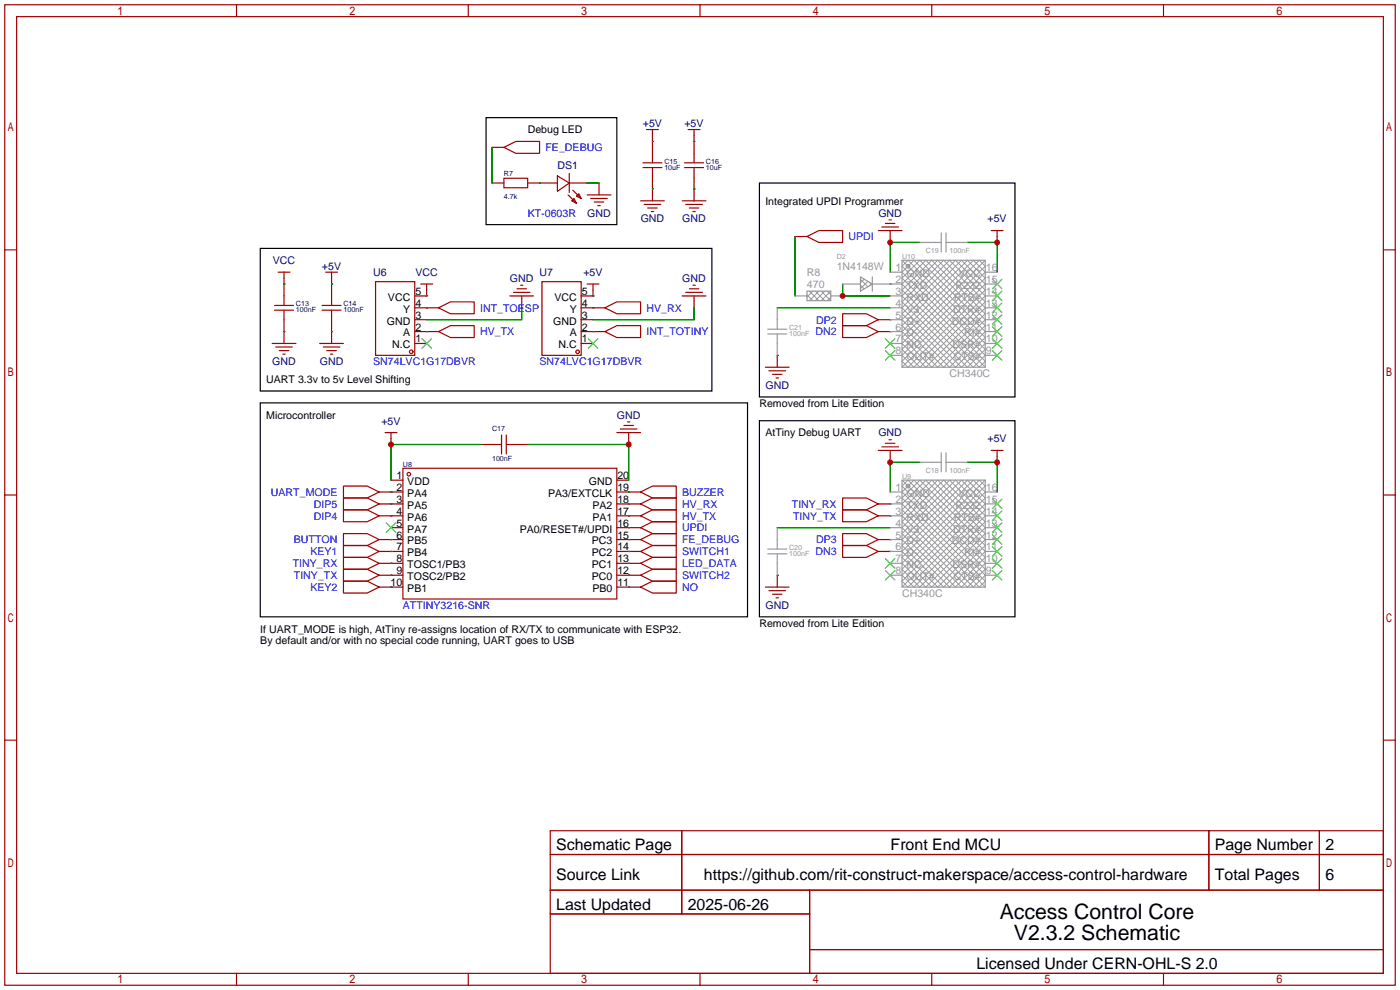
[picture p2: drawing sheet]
<svg xmlns="http://www.w3.org/2000/svg" width="299mm" height="212mm" viewBox="0 0 299 212" stroke-linecap="round" stroke-linejoin="round" font-family="sans-serif">
<g fill="none" stroke="#a10000" stroke-width=".25">
<path d="M1 1h297.2v209.6h-297.2zM3.6 3.6h292.1v204.4h-292.1zM50.5 1v2.6M100.1 1v2.6M149.6 1v2.6M199.1 1v2.6M248.7 1v2.6M105.2 39.1h2.5M105.2 31.5h2.5M107.7 38.1h5.1v2h-5.1zM107.7 31.5l2.5-1.3h5.1v2.6h-5.1zM112.8 39.1h6.3"/>
<path d="M119.1 37.6l2.6 1.5-2.6 1.8zM121.7 39.1h3.8M121.7 37.1v4M128 39.1v2.6M137.4 35.8h4.1M137.4 34.8h4.1M138.2 27.7h2.5M139.4 27.7v7.1M139.4 35.8v7.1M146.3 35.8h4.1M146.3 34.8h4.1M147.1 27.7h2.5"/>
<path d="M148.3 27.7v7.1M148.3 35.8v7.1M1 53.4h2.6M59.4 58.2h2.6M60.7 58.2v7.1M69.6 58.2h2.5M70.9 58.2v7.1M121.4 41.7l1.8 1.7M122.2 42.9l.5-.5 .5 1zM122.4 40.6l1.8 1.8M123.2 41.9l.5-.5 .5 1zM125.5 41.7h5.1"/>
<path d="M126.2 42.4h3.6M127 43.2h2M127.8 43.9h.5M136.9 42.9h5.1M137.7 43.7h3.5M138.4 44.4h2.1M139.2 45.2h.5M145.8 42.9h5.1M146.6 43.7h3.5M147.3 44.4h2.1M148.1 45.2h.5M169.9 50.5h2.6"/>
<path d="M172.5 50.5l2.5-1.2h5.1v2.5h-5.1zM187.7 49.3h5.1M188.5 48.5h3.5M189.2 47.8h2.1M190 47h.5M190.2 49.3v2.5M211.8 49.3h2.6M213.1 49.3v2.5M295.7 53.4h2.5M58.2 73.4h5M58.7 66.3h4M58.7 65.3h4"/>
<path d="M58.9 74.2h3.6M59.7 74.9h2M60.5 75.7h.5M60.7 66.3v7.1M68.3 73.4h5.1M68.8 66.3h4.1M68.8 65.3h4.1M69.1 74.2h3.5M69.8 74.9h2.1M70.6 75.7h.5M70.9 66.3v7.1M80.3 60.2h8.3v15.7h-8.3z"/>
<path d="M88.6 73.4h2.6M88.6 70.9h5.1M88.6 68.3h2.6M88.6 65.8h5.1M89.9 60.7h2.6M91.2 60.7v2.5h-2.6M93.7 70.9l2.6-1.3h5v2.5h-5zM93.7 65.8l2.6-1.3h5v2.6h-5zM109 63.2h5M109.7 62.5h3.6M110.5 61.7h2M111.3 61h.5"/>
<path d="M111.5 63.2v2.6M115.8 60.2h8.4v15.7h-8.4zM124.2 73.4h2.5M124.2 70.9h5.1M124.2 68.3h2.5M124.2 65.8h5.1M125.5 60.7h2.5M126.7 60.7v2.5h-2.5M129.3 65.8l2.5-1.3h5.1v2.6h-5.1zM129.3 70.9l2.5-1.3h5.1v2.5h-5.1zM145.8 63.2h5.1M146.6 62.5h3.5"/>
<path d="M147.3 61.7h2.1M148.1 61h.5M148.3 63.2v2.6M163.6 78.5h5.1M164.3 79.2h3.6M166.1 75.9v2.6M180.1 67.1h5.1l2.5 1.2-2.5 1.3h-5.1zM180.1 69.6h5.1l2.5 1.3-2.5 1.2h-5.1zM187.7 70.9h2.5M187.7 68.3h2.5M82.3 92.5h2.5M83.6 92.5v2.5"/>
<path d="M102.6 95h4.6M107.2 93v4M108.2 93v4M108.2 95h4.6M131.8 92.5h5.1M132.6 91.7h3.5M133.3 90.9h2.1M134.1 90.2h.5M134.4 92.5v2.5M165.1 80h2M165.9 80.8h.5M187.7 96.3h5.1"/>
<path d="M188.5 95.5h3.5M189.2 94.7h2.1M190 94h.5M190.2 96.3v2.5M211.8 96.3h2.6M213.1 96.3v2.5M1 105.8h2.6M73.4 103.9h5.1l2.5 1.3-2.5 1.2h-5.1zM73.4 114h5.1l2.5 1.3-2.5 1.3h-5.1zM73.4 106.4h5.1l2.5 1.3-2.5 1.3h-5.1zM73.4 109h5.1l2.5 1.2-2.5 1.3h-5.1zM73.4 119.1h5.1l2.5 1.3-2.5 1.3h-5.1z"/>
<path d="M73.4 116.6h5.1l2.5 1.3-2.5 1.2h-5.1zM81 105.2h5.1M81 107.7h5.1M81 110.2h5.1M81 115.3h5.1M81 117.9h5.1M83.6 102.6h2.5M83.6 112.8h2.5M86.1 100.1h45.7v27.9h-45.7zM131.8 105.2h5.1M131.8 107.7h5.1M131.8 110.2h5.1"/>
<path d="M131.8 115.3h5.1M131.8 117.9h5.1M131.8 102.6h2.6M131.8 112.8h5.1M136.9 105.2l2.5-1.3h5.1v2.5h-5.1zM136.9 112.8l2.5-1.3h5.1v2.5h-5.1zM136.9 107.7l2.5-1.3h5.1v2.6h-5.1zM136.9 110.2l2.5-1.2h5.1v2.5h-5.1zM136.9 117.9l2.5-1.3h5.1v2.5h-5.1zM136.9 115.3l2.5-1.3h5.1v2.6h-5.1zM180.1 106.4h5.1l2.5 1.3-2.5 1.3h-5.1zM180.1 109h5.1l2.5 1.2-2.5 1.3h-5.1z"/>
<path d="M180.1 114h5.1l2.5 1.3-2.5 1.3h-5.1zM180.1 116.6h5.1l2.5 1.3-2.5 1.2h-5.1zM187.7 107.7h2.5M187.7 110.2h2.5M187.7 115.3h2.5M187.7 117.9h2.5M295.7 105.8h2.5M73.4 124.2h5.1l2.5 1.3-2.5 1.2h-5.1zM73.4 121.7h5.1l2.5 1.2-2.5 1.3h-5.1zM81 125.5h5.1M81 120.4h5.1M81 122.9h5.1"/>
<path d="M131.8 125.5h5.1M131.8 120.4h5.1M131.8 122.9h5.1M136.9 125.5l2.5-1.3h5.1v2.5h-5.1zM136.9 120.4l2.5-1.3h5.1v2.6h-5.1zM136.9 122.9l2.5-1.2h5.1v2.5h-5.1zM163.6 125.5h5.1M164.3 126.2h3.6M165.1 127h2M165.9 127.8h.5M166.1 122.9v2.6M1 158.2h2.6"/>
<path d="M295.7 158.2h2.5M117.6 177.5h178.1v30.5h-178.1zM145.7 177.5v17.8M258.4 177.5v12.7M282 177.5v12.7M117.6 182.6h178.1M117.6 190.2h178.1M117.6 195.3h55.4M173 190.2v17.8M50.5 208v2.6M100.1 208v2.6M149.6 208v2.6"/>
<path d="M173 202.9h122.7M199.1 208v2.6M248.7 208v2.6"/>
<circle cx="87.9" cy="75.2" r=".38"/>
<circle cx="123.4" cy="75.2" r=".38"/>
<circle cx="87.4" cy="101.3" r=".38"/>
</g>
<path d="M103.9 25.1h27.9v22.9h-27.9zM162.3 39.1h54.6v45.7h-54.6zM55.6 53.1h96.5v30.5h-96.5zM55.6 86.1h104.2v45.7h-104.2zM162.3 89.9h54.6v41.9h-54.6z" fill="none" stroke="#000" stroke-width=".25"/>
<g fill="none" stroke="#3c3" stroke-width=".25">
<path d="M212.1 59.7l2 2M214.1 59.7l-2 2M90.2 72.4l2 2M92.2 72.4l-2 2M125.7 72.4l2.1 2M127.8 72.4l-2.1 2M189.2 72.4l2.1 2M189.2 74.9l2.1 2.1M191.3 72.4l-2.1 2M191.3 74.9l-2.1 2.1M212.1 74.9l2 2.1M212.1 72.4l2 2"/>
<path d="M212.1 69.8l2 2.1M212.1 67.3l2 2M212.1 64.8l2 2M212.1 62.2l2 2.1M214.1 74.9l-2 2.1M214.1 72.4l-2 2M214.1 69.8l-2 2.1M214.1 67.3l-2 2M214.1 64.8l-2 2M214.1 62.2l-2 2.1M82.5 111.8l2.1 2M84.6 111.8l-2.1 2"/>
<path d="M189.2 119.4l2.1 2M191.3 119.4l-2.1 2M212.1 119.4l2 2M212.1 116.8l2 2.1M212.1 114.3l2 2M212.1 111.8l2 2M212.1 109.2l2 2.1M212.1 106.7l2 2M214.1 119.4l-2 2M214.1 116.8l-2 2.1M214.1 114.3l-2 2M214.1 111.8l-2 2"/>
<path d="M214.1 109.2l-2 2.1M214.1 106.7l-2 2M189.2 121.9l2.1 2.1M191.3 121.9l-2.1 2.1M212.1 121.9l2 2.1M214.1 121.9l-2 2.1"/>
</g>
<g fill="none" stroke="#008700" stroke-width=".25">
<path d="M105.2 31.5v7.6M115.3 39.1h.1M125.5 39.1h2.5M139.4 30.2h.1M148.3 30.2h.1M139.4 40.4h.1M148.3 40.4h.1M169.9 50.5v12.7M196.6 51.8h-6.4v6.4M206.8 51.8h6.3v6.4M60.7 60.7h.1M60.7 70.9h.1"/>
<path d="M70.9 60.7h.1M70.9 70.9h.1M91.2 63.2h.1M91.2 70.9h.1M91.2 65.8h.1M111.5 65.8v2.5h-20.3M126.7 63.2h.1M126.7 65.8h.1M126.7 70.9h.1M148.3 65.8v2.5h-21.6M166.1 75.9h.1M166.1 65.8h24.1"/>
<path d="M180.1 60.7v2.5h10.1M190.2 68.3h.1M190.2 70.9h.1M190.2 60.7h.1M102.6 95h-19v7.6M112.8 95h21.6v7.6M196.6 98.8h-6.4v6.4M206.8 98.8h6.3v6.4M83.6 117.9h.1M83.6 115.3h.1M83.6 110.2h.1M83.6 107.7h.1"/>
<path d="M83.6 105.2h.1M134.4 112.8h.1M134.4 107.7h.1M134.4 110.2h.1M134.4 117.9h.1M134.4 115.3h.1M134.4 105.2h.1M166.1 112.8h24.1M190.2 107.7h.1M190.2 110.2h.1M190.2 115.3h.1M190.2 117.9h.1"/>
<path d="M83.6 120.4h.1M83.6 122.9h.1M83.6 125.5h.1M134.4 125.5h.1M134.4 122.9h.1M134.4 120.4h.1M166.1 122.9h.1"/>
</g>
<g fill="none" stroke="#999" stroke-width=".25">
<path d="M183.9 59.2l2.5 1.5-2.5 1.5zM186.4 59.2v3M190.2 58.2h2.6M192.8 55.6h17.8v22.9h-17.8zM196.6 51.8h4.6M201.2 49.8v4M202.2 49.8v4M202.2 51.8h4.6M210.6 58.2h2.5M164.1 71.4h4M164.1 70.4h4M166.1 65.8v4.6"/>
<path d="M166.1 71.4v4.5M169.9 63.2h2.6M172.5 62.2h5v2.1h-5zM177.5 63.2h2.6M180.1 60.7h3.8M186.4 60.7h6.4M190.2 63.2h2.6M190.2 65.8h2.6M190.2 68.3h2.6M190.2 70.9h2.6M190.2 73.4h2.6M190.2 75.9h2.6"/>
<path d="M210.6 60.7h2.5M210.6 63.2h2.5M210.6 65.8h2.5M210.6 68.3h2.5M210.6 70.9h2.5M210.6 73.4h2.5M210.6 75.9h2.5M196.6 98.8h4.6M201.2 96.8v4M202.2 98.8h4.6M202.2 96.8v4M164.1 118.4h4"/>
<path d="M164.1 117.3h4M166.1 112.8v4.5M166.1 118.4v4.5M190.2 105.2h2.6M190.2 107.7h2.6M190.2 110.2h2.6M190.2 112.8h2.6M190.2 115.3h2.6M190.2 117.9h2.6M192.8 102.6h17.8v22.9h-17.8zM210.6 105.2h2.5M210.6 107.7h2.5"/>
<path d="M210.6 110.2h2.5M210.6 112.8h2.5M210.6 115.3h2.5M210.6 117.9h2.5M190.2 120.4h2.6M190.2 122.9h2.6M210.6 120.4h2.5M210.6 122.9h2.5"/>
<circle cx="194.1" cy="56.9" r=".38"/>
<circle cx="194.1" cy="103.9" r=".38"/>
</g>
<g fill="none" stroke="#999" stroke-width=".21">
<path d="M183.9 59.7l1.6 1.6M184.7 59.7l-.8 .8M192.8 56.9l1.3-1.3 16.5 16.5-6.4 6.4-11.4-11.4 11.4-11.5 6.4 6.4-16.5 16.5-1.3-1.3 17.8-17.8-3.8-3.8-14 14 8.9 8.9 8.9-8.9-14-14-3.8 3.8 17.8 17.8-1.3 1.3-16.5-16.5 6.3-6.4 11.5 11.5-11.5 11.4-6.3-6.4 16.5-16.5 1.3 1.3-17.8 17.8 3.8 3.8 14-14-8.9-8.9-8.9 8.9 14 14 3.8-3.8zM192.8 55.6l17.8 17.8-5.1 5.1-12.7-12.7 10.1-10.2 7.7 7.6-15.3 15.3-2.5-2.6 17.8-17.7-2.6-2.6-15.2 15.3 7.6 7.6 10.2-10.2-12.7-12.7-5.1 5.1 17.8 17.8M194.2 56.6l.2 .1M194.4 57.1l-.2 .1M210.6 55.6l-17.8 17.8 5.1 5.1 12.7-12.7-10.2-10.2-7.6 7.6 15.2 15.3 2.6-2.6-17.8-17.7 2.5-2.6 15.3 15.3-7.7 7.6-10.1-10.2 12.7-12.7 5.1 5.1-17.8 17.8M172.5 63l1.2 1.3M173 62.2l2 2.1M173.7 62.2l-1.2 1.3M174.2 62.2l2.1 2.1M175 62.2l-2 2.1"/>
<path d="M175.5 62.2l2 2.1M176.3 62.2l-2.1 2.1M176.8 62.2l.7 .8M177.5 62.2l-2 2.1M177.5 63.5l-.7 .8M183.9 61l.8 .8M185.5 60.1l-1.6 1.6M185.8 60.3l.5 .5M186.3 60.6l-.5 .5M192.8 103.9l1.3-1.3 16.5 16.5-6.4 6.4-11.4-11.5 11.4-11.4 6.4 6.4-16.5 16.5-1.3-1.3 17.8-17.8-3.8-3.8-14 14 8.9 8.9 8.9-8.9-14-14-3.8 3.8 17.8 17.8-1.3 1.3-16.5-16.5 6.3-6.4 11.5 11.4-11.5 11.5-6.3-6.4 16.5-16.5 1.3 1.3-17.8 17.8 3.8 3.8 14-14-8.9-8.9-8.9 8.9 14 14 3.8-3.8zM192.8 102.6l17.8 17.8-5.1 5.1-12.7-12.7 10.1-10.2 7.7 7.6-15.3 15.3-2.5-2.6 17.8-17.7-2.6-2.6-15.2 15.3 7.6 7.6 10.2-10.2-12.7-12.7-5.1 5.1 17.8 17.8M194.2 103.5l.2 .2"/>
<path d="M194.4 104.1l-.2 .1M210.6 102.6l-17.8 17.8 5.1 5.1 12.7-12.7-10.2-10.2-7.6 7.6 15.2 15.3 2.6-2.6-17.8-17.7 2.5-2.6 15.3 15.3-7.7 7.6-10.1-10.2 12.7-12.7 5.1 5.1-17.8 17.8"/>
</g>
<g fill="#c00">
<circle cx="190.2" cy="98.8" r=".63"/>
<circle cx="213.1" cy="98.8" r=".63"/>
<circle cx="190.2" cy="51.8" r=".63"/>
<circle cx="213.1" cy="51.8" r=".63"/>
<circle cx="180.1" cy="63.2" r=".63"/>
<circle cx="83.6" cy="95" r=".63"/>
<circle cx="134.4" cy="95" r=".63"/>
</g>
<g font-size="4.5">
<text x="213.7" y="196.3">Access Control Core</text>
<text x="216.7" y="200.9">V2.3.2 Schematic</text>
</g>
<g font-size="3.4">
<text x="118.9" y="181.7">Schematic Page</text>
<text x="190.3" y="181.7">Front End MCU</text>
<text x="259.6" y="181.7">Page Number</text>
<text x="283.3" y="181.7">2</text>
<text x="118.9" y="188.1">Source Link</text>
<text x="150.5" y="188.1">https://github.com/rit-construct-makerspace/access-control-hardware</text>
<text x="259.6" y="188.1">Total Pages</text>
<text x="283.3" y="188.1">6</text>
<text x="118.9" y="194.4">Last Updated</text>
<text x="147" y="194.4">2025-06-26</text>
<text x="208.7" y="207.1">Licensed Under CERN-OHL-S 2.0</text>
</g>
<g font-size="2.3">
<text x="112.8" y="28.5">Debug LED</text>
<text x="163.6" y="43.7">Integrated UPDI Programmer</text>
<text x="82.9" y="64.3">VCC</text>
<text x="88.8" y="65.6">4</text>
<text x="88.8" y="63">5</text>
<text x="118.5" y="64.3">VCC</text>
<text x="124.3" y="65.6">4</text>
<text x="124.3" y="63">5</text>
<text x="82.7" y="69.4">GND</text>
<text x="86.2" y="71.9">A</text>
<text x="86.2" y="66.8">Y</text>
<text x="88.8" y="70.6">2</text>
<text x="88.8" y="68.1">3</text>
<text x="118.2" y="69.4">GND</text>
<text x="121.8" y="71.9">A</text>
<text x="121.8" y="66.8">Y</text>
<text x="124.3" y="70.6">2</text>
<text x="124.3" y="68.1">3</text>
<text x="83.8" y="74.5">N.C</text>
<text x="88.8" y="73.2">1</text>
<text x="119.4" y="74.5">N.C</text>
<text x="124.3" y="73.2">1</text>
<text x="56.9" y="81.8">UART 3.3v to 5v Level Shifting</text>
<text x="56.9" y="89.5">Microcontroller</text>
<text x="162.3" y="86.9">Removed from Lite Edition</text>
<text x="163.6" y="93.3">AtTiny Debug UART</text>
<text x="84.7" y="102.4">1</text>
<text x="84.7" y="104.9">2</text>
<text x="84.7" y="107.5">3</text>
<text x="87" y="103.7">VDD</text>
<text x="87" y="106.2">PA4</text>
<text x="117.1" y="106.2">PA3/EXTCLK</text>
<text x="125.8" y="103.7">GND</text>
<text x="132" y="107.5">18</text>
<text x="132" y="104.9">19</text>
<text x="132" y="102.4">20</text>
<text x="84.7" y="110">4</text>
<text x="84.7" y="112.6">5</text>
<text x="87" y="108.7">PA5</text>
<text x="87" y="111.3">PA6</text>
<text x="87" y="113.8">PA7</text>
<text x="111.1" y="113.8">PA0/RESET#/UPDI</text>
<text x="126.6" y="111.3">PA1</text>
<text x="126.6" y="108.7">PA2</text>
<text x="132" y="112.6">16</text>
<text x="132" y="110">17</text>
<text x="84.7" y="115.1">6</text>
<text x="84.7" y="117.6">7</text>
<text x="87" y="116.4">PB5</text>
<text x="87" y="118.9">PB4</text>
<text x="126.5" y="118.9">PC2</text>
<text x="126.5" y="116.4">PC3</text>
<text x="132" y="117.6">14</text>
<text x="132" y="115.1">15</text>
<text x="83.5" y="125.3">10</text>
<text x="84.7" y="120.2">8</text>
<text x="84.7" y="122.7">9</text>
<text x="87" y="121.4">TOSC1/PB3</text>
<text x="87" y="124">TOSC2/PB2</text>
<text x="126.5" y="124">PC0</text>
<text x="126.5" y="121.4">PC1</text>
<text x="132" y="125.3">11</text>
<text x="132" y="122.7">12</text>
<text x="132" y="120.2">13</text>
<text x="87" y="126.5">PB1</text>
<text x="126.6" y="126.5">PB0</text>
<text x="55.6" y="135.2">If UART_MODE is high, AtTiny re-assigns location of RX/TX to communicate with ESP32.</text>
<text x="55.6" y="137.7">By default and/or with no special code running, UART goes to USB</text>
<text x="162.3" y="133.9">Removed from Lite Edition</text>
</g>
<g font-size="2.3" fill="#000080">
<text x="137.4" y="27.2">+5V</text>
<text x="146.3" y="27.2">+5V</text>
<text x="119.1" y="36.1">DS1</text>
<text x="125.5" y="46.3">GND</text>
<text x="136.9" y="47.6">GND</text>
<text x="145.8" y="47.6">GND</text>
<text x="187.7" y="46.3">GND</text>
<text x="211.1" y="47.6">+5V</text>
<text x="58.3" y="56.4">VCC</text>
<text x="68.8" y="57.7">+5V</text>
<text x="79.8" y="59">U6</text>
<text x="88.8" y="59">VCC</text>
<text x="115.3" y="59">U7</text>
<text x="124.7" y="59">+5V</text>
<text x="109" y="60.3">GND</text>
<text x="145.8" y="60.3">GND</text>
<text x="58.2" y="78">GND</text>
<text x="68.3" y="78">GND</text>
<text x="163.6" y="83.1">GND</text>
<text x="131.8" y="89.5">GND</text>
<text x="81.5" y="90.7">+5V</text>
<text x="187.7" y="93.3">GND</text>
<text x="211.1" y="94.5">+5V</text>
<text x="163.6" y="130.1">GND</text>
</g>
<g font-size="2.3" fill="#00f">
<text x="116.6" y="32.3">FE_DEBUG</text>
<text x="112.8" y="46.3">KT-0603R</text>
<text x="181.4" y="51.4">UPDI</text>
<text x="102.6" y="71.7">HV_TX</text>
<text x="102.6" y="66.6">INT_TOESP</text>
<text x="138.2" y="66.6">HV_RX</text>
<text x="138.2" y="71.7">INT_TOTINY</text>
<text x="174.3" y="71.7">DN2</text>
<text x="174.4" y="69.1">DP2</text>
<text x="79.8" y="78">SN74LVC1G17DBVR</text>
<text x="115.3" y="78">SN74LVC1G17DBVR</text>
<text x="57.9" y="106">UART_MODE</text>
<text x="145.8" y="106">BUZZER</text>
<text x="67.1" y="108.5">DIP5</text>
<text x="67.1" y="111.1">DIP4</text>
<text x="145.8" y="113.6">UPDI</text>
<text x="145.8" y="108.5">HV_RX</text>
<text x="145.8" y="111.1">HV_TX</text>
<text x="169.2" y="108.5">TINY_RX</text>
<text x="169.5" y="111.1">TINY_TX</text>
<text x="62.8" y="116.1">BUTTON</text>
<text x="66.3" y="118.7">KEY1</text>
<text x="145.8" y="118.7">SWITCH1</text>
<text x="145.8" y="116.1">FE_DEBUG</text>
<text x="174.3" y="118.7">DN3</text>
<text x="174.4" y="116.1">DP3</text>
<text x="62.6" y="121.2">TINY_RX</text>
<text x="62.8" y="123.8">TINY_TX</text>
<text x="145.8" y="121.2">LED_DATA</text>
<text x="145.8" y="123.8">SWITCH2</text>
<text x="66.3" y="126.3">KEY2</text>
<text x="86.1" y="130.1">ATTINY3216-SNR</text>
<text x="145.8" y="126.3">NO</text>
</g>
<g font-size="2.3" fill="#999">
<text x="172.5" y="59">R8</text>
<text x="178.8" y="57.7">1N4148W</text>
<text x="191.4" y="57.9">1</text>
<text x="193.7" y="59.2">GND</text>
<text x="204.8" y="59.2">VCC</text>
<text x="210.7" y="57.9">16</text>
<text x="172.5" y="61.5">470</text>
<text x="191.4" y="60.5">2</text>
<text x="191.4" y="63">3</text>
<text x="191.4" y="65.6">4</text>
<text x="193.7" y="61.8">TXD</text>
<text x="193.7" y="64.3">RXD</text>
<text x="203.8" y="64.3">RTS#</text>
<text x="204.2" y="61.8">R232</text>
<text x="210.7" y="65.6">13</text>
<text x="210.7" y="63">14</text>
<text x="210.7" y="60.5">15</text>
<text x="191.4" y="68.1">5</text>
<text x="191.4" y="70.6">6</text>
<text x="193.7" y="66.8">V3</text>
<text x="193.7" y="69.4">D+</text>
<text x="193.7" y="71.9">D-</text>
<text x="203.5" y="69.4">DCD#</text>
<text x="203.7" y="66.8">DTR#</text>
<text x="206.1" y="71.9">RI#</text>
<text x="210.7" y="70.6">11</text>
<text x="210.7" y="68.1">12</text>
<text x="191.4" y="73.2">7</text>
<text x="191.4" y="75.7">8</text>
<text x="193.7" y="74.5">NC.</text>
<text x="193.7" y="77">OUT#</text>
<text x="203.6" y="74.5">DSR#</text>
<text x="203.8" y="77">CTS#</text>
<text x="210.7" y="75.7">9</text>
<text x="210.7" y="73.2">10</text>
<text x="202.9" y="80.6">CH340C</text>
<text x="191.4" y="104.9">1</text>
<text x="191.4" y="107.5">2</text>
<text x="193.7" y="106.2">GND</text>
<text x="204.8" y="106.2">VCC</text>
<text x="210.7" y="107.5">15</text>
<text x="210.7" y="104.9">16</text>
<text x="191.4" y="110">3</text>
<text x="191.4" y="112.6">4</text>
<text x="193.7" y="108.7">TXD</text>
<text x="193.7" y="111.3">RXD</text>
<text x="193.7" y="113.8">V3</text>
<text x="203.7" y="113.8">DTR#</text>
<text x="203.8" y="111.3">RTS#</text>
<text x="204.2" y="108.7">R232</text>
<text x="210.7" y="112.6">13</text>
<text x="210.7" y="110">14</text>
<text x="191.4" y="115.1">5</text>
<text x="191.4" y="117.6">6</text>
<text x="193.7" y="116.4">D+</text>
<text x="193.7" y="118.9">D-</text>
<text x="203.5" y="116.4">DCD#</text>
<text x="206.1" y="118.9">RI#</text>
<text x="210.7" y="117.6">11</text>
<text x="210.7" y="115.1">12</text>
<text x="191.4" y="120.2">7</text>
<text x="191.4" y="122.7">8</text>
<text x="193.7" y="121.4">NC.</text>
<text x="193.7" y="124">OUT#</text>
<text x="203.6" y="121.4">DSR#</text>
<text x="203.8" y="124">CTS#</text>
<text x="210.7" y="122.7">9</text>
<text x="210.7" y="120.2">10</text>
<text x="192.8" y="127.6">CH340C</text>
</g>
<g font-size="1.5" fill="#000080">
<text x="142" y="35">C15</text>
<text x="150.9" y="35">C16</text>
<text x="107.7" y="37.5">R7</text>
<text x="142" y="36.3">10uF</text>
<text x="150.9" y="36.3">10uF</text>
<text x="107.7" y="42.6">4.7k</text>
<text x="63.2" y="65.5">C13</text>
<text x="73.4" y="65.5">C14</text>
<text x="63.2" y="66.7">100nF</text>
<text x="73.4" y="66.7">100nF</text>
<text x="105.2" y="92.1">C17</text>
<text x="86.1" y="99.8">U8</text>
<text x="105.2" y="98.5">100nF</text>
</g>
<g font-size="1.5" fill="#999">
<text x="178.8" y="55.3">D2</text>
<text x="192.8" y="55.3">U10</text>
<text x="197.9" y="54">C19</text>
<text x="202.9" y="54">100nF</text>
<text x="168.7" y="70.6">C21</text>
<text x="168.7" y="71.8">100nF</text>
<text x="197.9" y="101">C18</text>
<text x="202.9" y="101">100nF</text>
<text x="192.8" y="102.3">U9</text>
<text x="168.7" y="117.5">C20</text>
<text x="168.7" y="118.8">100nF</text>
</g>
</svg>
